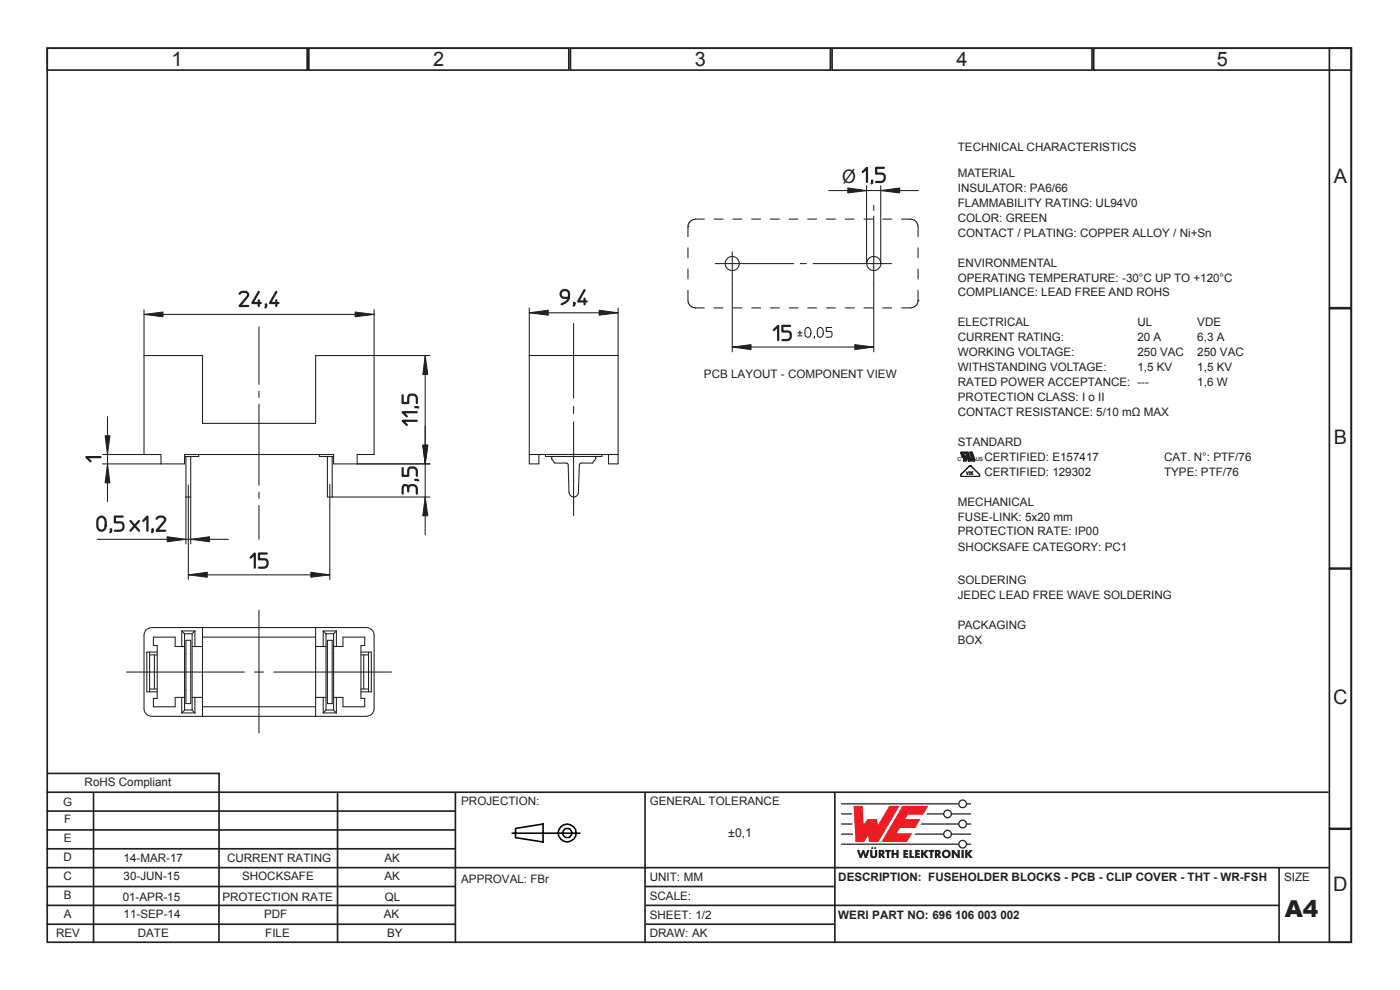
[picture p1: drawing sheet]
<svg xmlns="http://www.w3.org/2000/svg" width="297mm" height="210mm" viewBox="0 0 297 210" stroke-linecap="round" stroke-linejoin="round" font-family="sans-serif">
<g fill="none" stroke="#231f20" stroke-width=".35">
<path d="M10 10.2h276.7v189.7h-276.7zM10 10.2h55.2v4.7h-55.2zM65.5 10.2h55.2v4.7h-55.2zM121 10.2h55.2v4.7h-55.2zM176.5 10.2h55.2v4.7h-55.2zM232 10.2h54.7v4.7h-54.7zM282 10.2h4.7v55.1h-4.7zM282 65.5h4.7v55h-4.7zM282 120.7h4.7v55h-4.7zM9.8 168h272M9.8 172h86.7M9.8 176h86.7"/>
<path d="M9.9 164.1h36.7M19.8 168v32M46.5 164l-.1 36M71.6 168v32M96.6 168v32M136.8 168v32M177.1 168v32M282 175.9h4.7v24h-4.7zM9.8 192h86.7M9.8 196h86.7M9.8 180h86.7M9.8 184h272.2"/>
<path d="M9.8 188h86.7M137 192h134.3M137 196h40.1M137 188h40.1M271.3 184v16"/>
</g>
<g fill="none" stroke="#000" stroke-width=".34">
<path d="M108.6 176.7h14.4M109.4 175.7l5.8-.9v3.8l-5.8-.9z"/>
<circle cx="120.3" cy="176.7" r="1.88"/>
<circle cx="120.3" cy="176.7" r="1.02"/>
</g>
<g fill="#ee1d23">
<path d="M181.1 170.9h1.9l.2 4 .9-1.2h2l.2 1.3 2.4-4.1h2.1l-4.5 7.7h-1.9l-.2-1.3-.9 1.3h-1.8z"/>
<path d="M191.4 170.9h5.5l-1.1 1.9h-3.2l-.6 .9h3.3l-1.1 1.9h-3.3l-.6 1.1h3.2l-1.1 1.9h-5.4z"/>
</g>
<g fill="#231f20">
<path d="M181.8 180.3h.5l.3 1 .3-1h.4l.3 1 .4-1h.5l-.6 1.7h-.5l-.3-1-.3 1h-.4z"/>
<path d="M184.6 180.3h.5v1.2l.2 .1 .3-.1v-1.2h.5v1.1a.76 .76 0 0 1-.8 .6 .76 .76 0 0 1-.7-.6z"/>
<path d="M187.8 180.3h1.2v.4h-.4v1.3h-.5l.1-1.3h-.4z"/>
<path d="M189.1 180.3h.5v.6h.6v-.6h.5l-.1 1.7h-.4v-.7h-.6v.7h-.5z"/>
<path d="M191.6 180.3h1.1v.4h-.6v.2h.5v.4h-.5v.3h.6v.4h-1.1z"/>
<path d="M192.9 180.3h.5v1.3h.5v.4h-1z"/>
<path d="M194.1 180.3h1v.4h-.5v.2h.5v.4h-.5v.3h.6v.4h-1.1z"/>
<path d="M195.4 180.3h.5v.7l.5-.7h.6l-.7 .8 .7 .9h-.6l-.5-.7v.7h-.5z"/>
<path d="M197 180.3h1.2v.4h-.4v1.3h-.5v-1.3h-.3z"/>
<path d="M201.9 180.3h.5l.8 1-.1-1h.5v1.7h-.5l-.7-1.1v1.1h-.5z"/>
<path d="M204 180.3h.5v1.7h-.5z"/>
<path d="M204.7 180.3h.5v.7l.5-.7h.6l-.6 .8 .7 .9h-.6l-.6-.7v.7h-.5z"/>
<circle cx="185" cy="179.9" r=".22"/>
<circle cx="185.7" cy="179.9" r=".22"/>
</g>
<g fill="#231f20">
<path d="M186.9 180.7v.3h.2v-.2zM186.4 180.3h.5a.55 .55 0 0 1 .7 .3 .55 .55 0 0 1-.3 .7l.5 .7h-.5l-.4-.6v.6h-.5z" fill-rule="evenodd"/>
<path d="M198.8 180.7v.3h.2l.1-.2zM198.3 180.3h.6a.55 .55 0 0 1 .6 .3 .55 .55 0 0 1-.2 .7l.4 .7h-.5l-.4-.6v.6h-.5z" fill-rule="evenodd"/>
<path d="M200.3 181.2a.5 .5 0 0 0 1 0 .5 .5 0 0 0-1 0zM199.8 181.1a.95 .95 0 0 1 1.9 0 .95 .95 0 0 1-1.9 0z" fill-rule="evenodd"/>
</g>
<path d="M178.4 176.9h2.6M178.4 174.8h2.4M178.4 172.6h2.3" fill="none" stroke="#231f20" stroke-width=".27"/>
<g fill="#231f20">
<path d="M178.4 170.4h24.9a.94 .94 0 0 1 .9-.8 .94 .94 0 0 1 1 .8h.8v.2h-.8a.94 .94 0 0 1-1 .9 .94 .94 0 0 1-.9-.9h-24.9zM203.5 170.5a.7 .7 0 0 1 1.4 0 .7 .7 0 0 1-1.4 0z" fill-rule="evenodd"/>
<path d="M196.7 172.5h3.4a.94 .94 0 0 1 .9-.8 .94 .94 0 0 1 1 .8h4v.3h-4a.94 .94 0 0 1-1 .8 .94 .94 0 0 1-.9-.8h-3.6zM200.3 172.6a.7 .7 0 0 1 1.4 0 .7 .7 0 0 1-1.4 0z" fill-rule="evenodd"/>
<path d="M195.4 174.7h7.9a.94 .94 0 0 1 .9-.9 .94 .94 0 0 1 1 .9h.8v.2h-.8a.94 .94 0 0 1-1 .8 .94 .94 0 0 1-.9-.8h-8zM203.5 174.8a.7 .7 0 0 1 1.4 0 .7 .7 0 0 1-1.4 0z" fill-rule="evenodd"/>
<path d="M194.2 176.8h5.9a.94 .94 0 0 1 .9-.8 .94 .94 0 0 1 1 .8h4v.3h-4a.94 .94 0 0 1-1 .8 .94 .94 0 0 1-.9-.8h-6.1zM200.3 176.9a.7 .7 0 0 1 1.4 0 .7 .7 0 0 1-1.4 0z" fill-rule="evenodd"/>
<path d="M178.4 178.9h24.9a.94 .94 0 0 1 .9-.8 .94 .94 0 0 1 1 .8h.8v.3h-.8a.94 .94 0 0 1-1 .8 .94 .94 0 0 1-.9-.8h-24.9zM203.5 179.1a.7 .7 0 0 1 1.4 0 .7 .7 0 0 1-1.4 0z" fill-rule="evenodd"/>
</g>
<path d="M203.8 96.1l.3 .9M204.4 96.3l.1 .4M205.1 96.3l.1 .3M205.4 96l.4 1.1M205.7 96l.4 1.1M206.3 95.9l.5 1.6" fill="none" stroke="#231f20" stroke-width=".21"/>
<path d="M203.9 95.9l-.1 .2 .2 .9 .5 .1-.1 .7h.6l.2-.6 .2 .6 1.4-.1 .1-.2-.6-1.6h-.6l.4 1.2-.3 .1-.4-1.3zM204.5 96.3h.6v.4l-.6-.1z" fill="#231f20"/>
<path d="M203.8 95.9h3.1v1.9h-3.1zM204.1 97l.4 .1-.1 .7h.6l.2-.7 .3 .7h1.1l.2-.3M205 96.3h-.6M205 96.3h.1M205.2 96.6l-.7 .1M205.4 96l-1.4-.1-.2 .2M205.8 97.1h.3M206.3 95.9l-.6 .1M203.8 100.6a.29 .29 0 0 0 0 .3 .29 .29 0 0 0 .2 .2M203.9 100.7l-.1 .2 .2 .1M207.8 100.7v.2l-.2 .1M207.8 100.6l.1 .3-.3 .2" fill="none" stroke="#231f20" stroke-width=".21"/>
<path d="M203.8 100.6v.3l.2 .2h3.7l.2-.4-2.1-2zM203.9 100.7l1.9-1.9 2 2-.2 .2h-3.6l-.2-.1z" fill="#231f20"/>
<path d="M203.7 98.7h4.2v2.4h-4.2zM203.8 100.6l1.9-1.9 .3 .1 1.8 1.8M203.9 100.7l1.9-1.9 2 1.9M204 101h3.6M204 101.1h3.6M205 100.1l.2 .6 .2-.6M205.6 100.1l.3 .1-.1 .5h-.2zM206.1 100.3h.3M206.4 100.1h-.3v.6h.3" fill="none" stroke="#231f20" stroke-width=".21"/>
<g fill="none" stroke="#231f20" stroke-width=".22">
<path d="M145.9 48.1h.1M145.9 48.1v2.1M145.9 52.6v2.1M145.9 57.1v2.1M149.4 46.5a3.7 3.7 0 0 0-3 .4l-.5 1.2M151.5 46.5h1.9M151.7 55.9h16.6M155.3 53.4v6.7M155.5 46.5h1.9M159.5 46.5h1.9M163.4 46.5h1.9M167.4 46.5h1.9"/>
<path d="M169.8 55.9h1.3M171.3 46.5h2M172.5 55.9h16.6M175.3 46.5h1.9M179.3 46.5h1.9M183.3 46.5h1.9M185.4 43.6v1M185.4 45.8v14.3M187.3 46.5h1.9M191.2 46.5a3.5 3.5 0 0 1 3.1 .5l.4 .7 .1 2.5M194.8 52.6v2.1M194.8 57.1v2.1"/>
<path d="M54.9 69.3v12.2M145.9 61.6v2.1a1.59 1.59 0 0 0 1.6 1.6h1.9M151.5 65.3h1.9M155.5 65.3h1.9M159.5 65.3h1.9M163.4 65.3h1.9M167.4 65.3h1.9M171.3 65.3h2M175.3 65.3h1.9M179.3 65.3h1.9M183.3 65.3h1.9M187.3 65.3h1.9"/>
<path d="M194.8 63.7a1.59 1.59 0 0 1-1.7 1.6h-1.9M194.8 63.7h.1M194.8 61.6v2.1M21.8 96.4h8.8M21.8 98.4h12.4M22.8 88.4v18M54.9 83v1.3M54.9 85.8v17.1M54.9 104.4v1.3M54.9 107.2v7.2M54.9 129.5v26M26.8 142.6h25"/>
<path d="M54 142.6h1.9M58.1 142.6h24.9"/>
</g>
<path d="M22.8 98.4l.5 4h-1z" fill="#231f20"/>
<path d="M22.8 98.4l.5 4h-1z" fill="none" stroke="#231f20" stroke-width=".21"/>
<path d="M22.3 92.4h1l-.5 4z" fill="#231f20"/>
<path d="M22.3 92.4h1l-.5 4z" fill="none" stroke="#231f20" stroke-width=".21"/>
<path d="M21.3 97h-3l.9 .9" fill="none" stroke="#231f20" stroke-width=".47"/>
<path d="M30.6 66.7h48.8M30.6 65.7v9.7M79.4 65.7v9.7" fill="none" stroke="#231f20" stroke-width=".22"/>
<path d="M30.6 66.7l4-.5v1z" fill="#231f20"/>
<path d="M30.6 66.7l4-.5v1z" fill="none" stroke="#231f20" stroke-width=".21"/>
<path d="M75.3 66.2l4.1 .5-4.1 .5z" fill="#231f20"/>
<path d="M75.3 66.2l4.1 .5-4.1 .5z" fill="none" stroke="#231f20" stroke-width=".21"/>
<path d="M50.8 62.3a1.15 1.15 0 0 1 1.9 0l-.2 .6-1.7 2h1.9M54.9 61.9l-1.4 2.4h1.8M54.9 63.7v1.2M56.5 64.7l-.1-.1 .1 .4-.2 .2M58.6 61.9l-1.3 2.4h1.8M58.6 63.7v1.2" fill="none" stroke="#231f20" stroke-width=".47"/>
<path d="M40 107.5v15.4M70 107v15.9M40 121.9h30" fill="none" stroke="#231f20" stroke-width=".22"/>
<path d="M40 121.9l4-.5v1z" fill="#231f20"/>
<path d="M40 121.9l4-.5v1z" fill="none" stroke="#231f20" stroke-width=".21"/>
<path d="M65.9 121.4l4.1 .5-4.1 .5z" fill="#231f20"/>
<path d="M65.9 121.4l4.1 .5-4.1 .5z" fill="none" stroke="#231f20" stroke-width=".21"/>
<path d="M53.2 118.3l.8-.9v3M56.6 117.4h-1.7v1.2l1.6 .1a1.04 1.04 0 0 1-.4 1.7h-1.2" fill="none" stroke="#231f20" stroke-width=".47"/>
<path d="M20.6 114.4h27.9M39.4 105.4v10M40.5 105.4v10" fill="none" stroke="#231f20" stroke-width=".22"/>
<path d="M35.5 113.9l3.9 .5-3.9 .5z" fill="#231f20"/>
<path d="M35.5 113.9l3.9 .5-3.9 .5z" fill="none" stroke="#231f20" stroke-width=".21"/>
<path d="M40.5 114.4l3.9-.5v1z" fill="#231f20"/>
<path d="M40.5 114.4l3.9-.5v1z" fill="none" stroke="#231f20" stroke-width=".21"/>
<path d="M21 109.8a.89 .89 0 0 1 1 0 .89 .89 0 0 1 .4 .9 1.57 1.57 0 0 1-.6 1.8h-.6a1.01 1.01 0 0 1-.6-1 1.55 1.55 0 0 1 .4-1.7zM23.6 112.4l-.1-.1 .1 .5-.2 .1M26 109.6h-1.6v1.2h1.5a1.03 1.03 0 0 1-.4 1.8h-1.1M27.7 110.5l1.8 2.1M29.5 110.5l-1.8 2.1M30.4 110.5l.9-.9v3M32.4 112.4l-.1-.1 .1 .5-.2 .1M33.2 110a.98 .98 0 0 1 1-.5 .98 .98 0 0 1 .8 .8l-1.8 2.3h1.8" fill="none" stroke="#231f20" stroke-width=".47"/>
<path d="M75.8 98.4h15.4M90.2 90.4v23M70.5 105.4h20.7" fill="none" stroke="#231f20" stroke-width=".22"/>
<path d="M90.2 105.4l.6 4h-1.1z" fill="#231f20"/>
<path d="M90.2 105.4l.6 4h-1.1z" fill="none" stroke="#231f20" stroke-width=".21"/>
<path d="M89.7 94.4h1.1l-.6 4z" fill="#231f20"/>
<path d="M89.7 94.4h1.1l-.6 4z" fill="none" stroke="#231f20" stroke-width=".21"/>
<path d="M85.4 99.3v1.6h1.2l.1-1.4a1.06 1.06 0 0 1 1.7 .3v1.1M85.4 104.7l.1-1.5a.59 .59 0 0 1 .7-.3 .59 .59 0 0 1 .4 .6 .96 .96 0 0 1 .9-.6 .96 .96 0 0 1 .9 .7v1.1M86.6 103.5v.7M88.2 101.8l.5 .1" fill="none" stroke="#231f20" stroke-width=".47"/>
<path d="M79.4 75.4h11.8M90.2 75.4v23M75.8 98.4h15.4" fill="none" stroke="#231f20" stroke-width=".22"/>
<path d="M89.7 94.4h1.1l-.6 4z" fill="#231f20"/>
<path d="M89.7 94.4h1.1l-.6 4z" fill="none" stroke="#231f20" stroke-width=".21"/>
<path d="M90.2 75.4l.6 4h-1.1z" fill="#231f20"/>
<path d="M90.2 75.4l.6 4h-1.1z" fill="none" stroke="#231f20" stroke-width=".21"/>
<path d="M85.4 83.8v1.7h1.2l.1-1.5a1.04 1.04 0 0 1 1.7 .4v1.1M88.2 86.3l.5 .2M88.4 89.3h-3l.9 .8M88.4 87.4h-3l.9 .9" fill="none" stroke="#231f20" stroke-width=".47"/>
<path d="M183.8 39.4v16.5M186.8 39.4v16.5M175.8 40.4h19" fill="none" stroke="#231f20" stroke-width=".22"/>
<path d="M179.9 39.9l3.9 .5-3.9 .5z" fill="#231f20"/>
<path d="M179.9 39.9l3.9 .5-3.9 .5z" fill="none" stroke="#231f20" stroke-width=".21"/>
<path d="M186.8 40.4l4.1-.5v1z" fill="#231f20"/>
<path d="M186.8 40.4l4.1-.5v1z" fill="none" stroke="#231f20" stroke-width=".21"/>
<path d="M183 36.5l.9-.9v3M185 38.4l-.1 .5M187.5 35.6h-1.6v1.2h1.1a.92 .92 0 0 1 .7 .9 .92 .92 0 0 1-.7 .9h-1.1" fill="none" stroke="#231f20" stroke-width=".47"/>
<path d="M155.3 73.6h30.1M155.3 60.1v14.5M185.4 60.1v14.5" fill="none" stroke="#231f20" stroke-width=".22"/>
<path d="M155.3 73.6l4-.5v1.1z" fill="#231f20"/>
<path d="M155.3 73.6l4-.5v1.1z" fill="none" stroke="#231f20" stroke-width=".21"/>
<path d="M181.3 73.1l4.1 .5-4.1 .6z" fill="#231f20"/>
<path d="M181.3 73.1l4.1 .5-4.1 .6z" fill="none" stroke="#231f20" stroke-width=".21"/>
<path d="M164.2 70l.9-.9v3M167.6 69.1h-1.6v1.2l1.5 .1a1.04 1.04 0 0 1-.4 1.7h-1.1" fill="none" stroke="#231f20" stroke-width=".47"/>
<g fill="none" stroke="#231f20" stroke-width=".22">
<path d="M30.6 75.4h12.4v14.4h24v-14.4h12.4v21h-3.6v2h-5v-2h-31.7v2h-4.9v-2h-3.6zM112.3 66.4h18.8M112.3 65.3v10.1M121.7 68.6v15.9M131.1 65.3v10.1M169.3 71.2h.8M169.3 70.6h.8M169.7 70.2v.8M170.9 69.7a.64 .64 0 0 1 .8-.2 .64 .64 0 0 1 .3 .7 1.13 1.13 0 0 1-.4 1.3l-.6-.1a1.77 1.77 0 0 1-.1-1.7zM172.8 71.4l-.1 .4M173.5 69.7a.64 .64 0 0 1 .8-.2 .64 .64 0 0 1 .3 .7 1.13 1.13 0 0 1-.4 1.3l-.6-.1a1.77 1.77 0 0 1-.1-1.7zM176.4 69.5h-1.1v.8h.7a.63 .63 0 0 1 .5 .6 .63 .63 0 0 1-.5 .6h-.7"/>
<path d="M40.5 96.8v8.6h-1.1v-8.6M42.2 96.4v.4h-3.1M67.8 96.4v.4h3M70.5 96.8v8.6h-1v-8.6M121.7 86.2v1.5M121.7 89.5v19.9M40 102.9v4.6M70 102.8v4.2M31 133.6l1.2-.5h45.6a1.67 1.67 0 0 1 1.6 1.6v15.6a1.59 1.59 0 0 1-1.6 1.7h-45.7a1.67 1.67 0 0 1-1.5-1.7v-15.6zM31.7 138.9h1.6M31.7 138.3v8.4M32.8 138.9v7.3"/>
<path d="M33.3 138.3h-2.2v8.4h2.2M38.6 133.8l.5 .6M38.6 133.8v3.3M38.6 133.8h2.7M39.1 134.4h1.7M39.1 134.4v16.2M39.1 137.1h-1.9v-2h-4.7v1.8h.8v11.2h-.8v1.8h4.7v-2h1.9M39.4 135.8h1.1v13.4h-1.1zM40.8 137.1h2.2M40.8 134.4v16.2M41.3 133.8v3.3M41.3 133.8l-.5 .6"/>
<path d="M43 133.1v18.9M43 135.1h24M67 133.1v18.9M67 137.1h2.2M68.6 133.8h2.8M68.6 133.8l.6 .6M68.6 133.8v3.3M69.2 134.4h1.6M69.2 134.4v16.2M69.5 135.8h1v13.4h-1zM70.8 137.1h2v-2h4.6v1.8h-.8v11.2h.8v1.8h-4.6v-2h-2M70.8 134.4v16.2"/>
<path d="M71.4 133.8v3.3M71.4 133.8l-.6 .6M76.6 138.9h1.6M76.6 138.3h2.2v8.4h-2.2M77.2 138.9v7.3M78.2 138.3v8.4M31.7 146.2h1.6M38.6 151.2h2.7M38.6 147.9v3.3M39.1 150.6l-.5 .6M39.1 150.6h1.7M40.8 147.9h2.2"/>
<path d="M40.8 150.6l.5 .6M41.3 147.9v3.3M43 149.9h24M67 147.9h2.2M68.6 151.2h2.8M68.6 147.9v3.3M69.2 150.6l-.6 .6M69.2 150.6h1.6M70.8 150.6l.6 .6M71.4 147.9v3.3M76.6 146.2h1.6"/>
<circle cx="155.3" cy="55.9" r="1.5"/>
<circle cx="185.4" cy="55.9" r="1.5"/>
</g>
<path d="M112.3 66.4l4-.6v1.1z" fill="#231f20"/>
<path d="M112.3 66.4l4-.6v1.1z" fill="none" stroke="#231f20" stroke-width=".21"/>
<path d="M127.1 65.8l4 .6-4 .5z" fill="#231f20"/>
<path d="M127.1 65.8l4 .6-4 .5z" fill="none" stroke="#231f20" stroke-width=".21"/>
<path d="M120.7 63.2h-1.1a.88 .88 0 0 1-.6-1 .88 .88 0 0 1 .9-.8 .88 .88 0 0 1 .8 .9v.5a1.71 1.71 0 0 1-1.6 1.7M121.9 64.3l-.1-.1 .1 .5-.2 .1M124 61.5l-1.3 2.4h1.8M124 63.3v1.2" fill="none" stroke="#231f20" stroke-width=".47"/>
<path d="M112.3 96.4h18.8M114.3 96.4v2h-2v-23h18.8v23h-2v-2M115.7 96.4v.4h12v-.4M117.1 96.8h.1M117.2 96.8l-.2 .4 .1 .2M126.3 96.8h.1M126.3 96.8l.1 .4-.7 1h-2.4l-.4 .4-.2 5.9a1.02 1.02 0 0 1-1 .9 1.02 1.02 0 0 1-1-.9l-.2-6.1-.3-.2h-2.5l-.6-.8M121.7 105.4h.1" fill="none" stroke="#231f20" stroke-width=".22"/>
<text font-size="4.9" fill="#231f20" x="272.6" y="194.5">A4</text>
<g font-size="4.2" fill="#231f20">
<text x="36.4" y="14">1</text>
<text x="91.9" y="14">2</text>
<text x="147.4" y="14">3</text>
<text x="202.9" y="14">4</text>
<text x="258.2" y="14">5</text>
<text x="178.7" y="38.9">Ø</text>
<text x="282.9" y="38.8">A</text>
<text x="282.9" y="94.1">B</text>
<text x="282.8" y="149.3">C</text>
<text x="282.8" y="189">D</text>
</g>
<text font-size="2.6" fill="#231f20" x="154.5" y="177.5">±0,1</text>
<g font-size="2.5" fill="#231f20">
<text x="203.2" y="32.1">TECHNICAL CHARACTERISTICS</text>
<text x="203.2" y="37.6">MATERIAL</text>
<text x="203.2" y="40.6">INSULATOR: PA6/66</text>
<text x="203.2" y="43.8">FLAMMABILITY RATING: UL94V0</text>
<text x="203.2" y="47">COLOR: GREEN</text>
<text x="203.2" y="50.2">CONTACT / PLATING: COPPER ALLOY / Ni+Sn</text>
<text x="203.2" y="56.6">ENVIRONMENTAL</text>
<text x="203.2" y="59.7">OPERATING TEMPERATURE: -30°C UP TO +120°C</text>
<text x="203.2" y="62.8">COMPLIANCE: LEAD FREE AND ROHS</text>
<text x="203.2" y="69.2">ELECTRICAL</text>
<text x="241.3" y="69.2">UL</text>
<text x="254" y="69.2">VDE</text>
<text x="203.2" y="72.3">CURRENT RATING:</text>
<text x="203.2" y="75.6">WORKING VOLTAGE:</text>
<text x="241.3" y="72.3">20 A</text>
<text x="241.3" y="75.6">250 VAC</text>
<text x="254" y="72.3">6,3 A</text>
<text x="254" y="75.6">250 VAC</text>
<text x="149.3" y="80.1">PCB LAYOUT - COMPONENT VIEW</text>
<text x="203.2" y="78.7">WITHSTANDING VOLTAGE:</text>
<text x="203.2" y="81.9">RATED POWER ACCEPTANCE: ---</text>
<text x="241.3" y="78.7">1,5 KV</text>
<text x="254" y="78.7">1,5 KV</text>
<text x="254" y="81.9">1,6 W</text>
<text x="203.2" y="85.1">PROTECTION CLASS: I o II</text>
<text x="203.2" y="88.2">CONTACT RESISTANCE: 5/10 mΩ MAX</text>
<text x="203.2" y="94.6">STANDARD</text>
<text x="208.8" y="97.8">CERTIFIED: E157417</text>
<text x="208.8" y="100.9">CERTIFIED: 129302</text>
<text x="246.9" y="97.8">CAT. N°: PTF/76</text>
<text x="246.9" y="100.9">TYPE: PTF/76</text>
<text x="203.2" y="107.3">MECHANICAL</text>
<text x="203.2" y="110.5">FUSE-LINK: 5x20 mm</text>
<text x="203.2" y="113.5">PROTECTION RATE: IP00</text>
<text x="203.2" y="116.8">SHOCKSAFE CATEGORY: PC1</text>
<text x="203.2" y="123.9">SOLDERING</text>
<text x="203.2" y="127.1">JEDEC LEAD FREE WAVE SOLDERING</text>
<text x="203.2" y="133.5">PACKAGING</text>
<text x="203.2" y="136.6">BOX</text>
<text x="17.9" y="166.8">RoHS Compliant</text>
<text x="13.4" y="171">G</text>
<text x="97.8" y="170.8">PROJECTION:</text>
<text x="137.8" y="170.8">GENERAL TOLERANCE</text>
<text x="13.5" y="178.7">E</text>
<text x="13.6" y="174.6">F</text>
<text x="13.5" y="182.7">D</text>
<text x="26.2" y="182.9">14-MAR-17</text>
<text x="48.2" y="182.9">CURRENT RATING</text>
<text x="81.5" y="182.9">AK</text>
<text x="13.5" y="186.7">C</text>
<text x="13.5" y="190.8">B</text>
<text x="26" y="191">01-APR-15</text>
<text x="26.2" y="186.8">30-JUN-15</text>
<text x="47.2" y="191">PROTECTION RATE</text>
<text x="51.3" y="186.8">SHOCKSAFE</text>
<text x="81.5" y="186.8">AK</text>
<text x="81.6" y="191">QL</text>
<text x="97.8" y="187.3">APPROVAL: FBr</text>
<text x="137.8" y="186.8">UNIT: MM</text>
<text x="137.8" y="190.9">SCALE:</text>
<text x="177.8" y="186.8">DESCRIPTION: FUSEHOLDER BLOCKS - PCB - CLIP COVER - THT - WR-FSH</text>
<text x="272.4" y="186.8">SIZE</text>
<text x="13.5" y="194.8">A</text>
<text x="26.2" y="194.8">11-SEP-14</text>
<text x="56" y="194.8">PDF</text>
<text x="81.4" y="194.8">AK</text>
<text x="137.8" y="194.8">SHEET: 1/2</text>
<text x="177.8" y="194.8">WERI PART NO: 696 106 003 002</text>
<text x="11.9" y="198.8">REV</text>
<text x="29.2" y="198.8">DATE</text>
<text x="56.3" y="198.8">FILE</text>
<text x="82.1" y="198.8">BY</text>
<text x="137.8" y="198.8">DRAW: AK</text>
</g>
<g font-size="1.6" fill="#231f20">
<text x="203.2" y="97.8">c</text>
<text x="207" y="97.8">us</text>
</g>
</svg>
